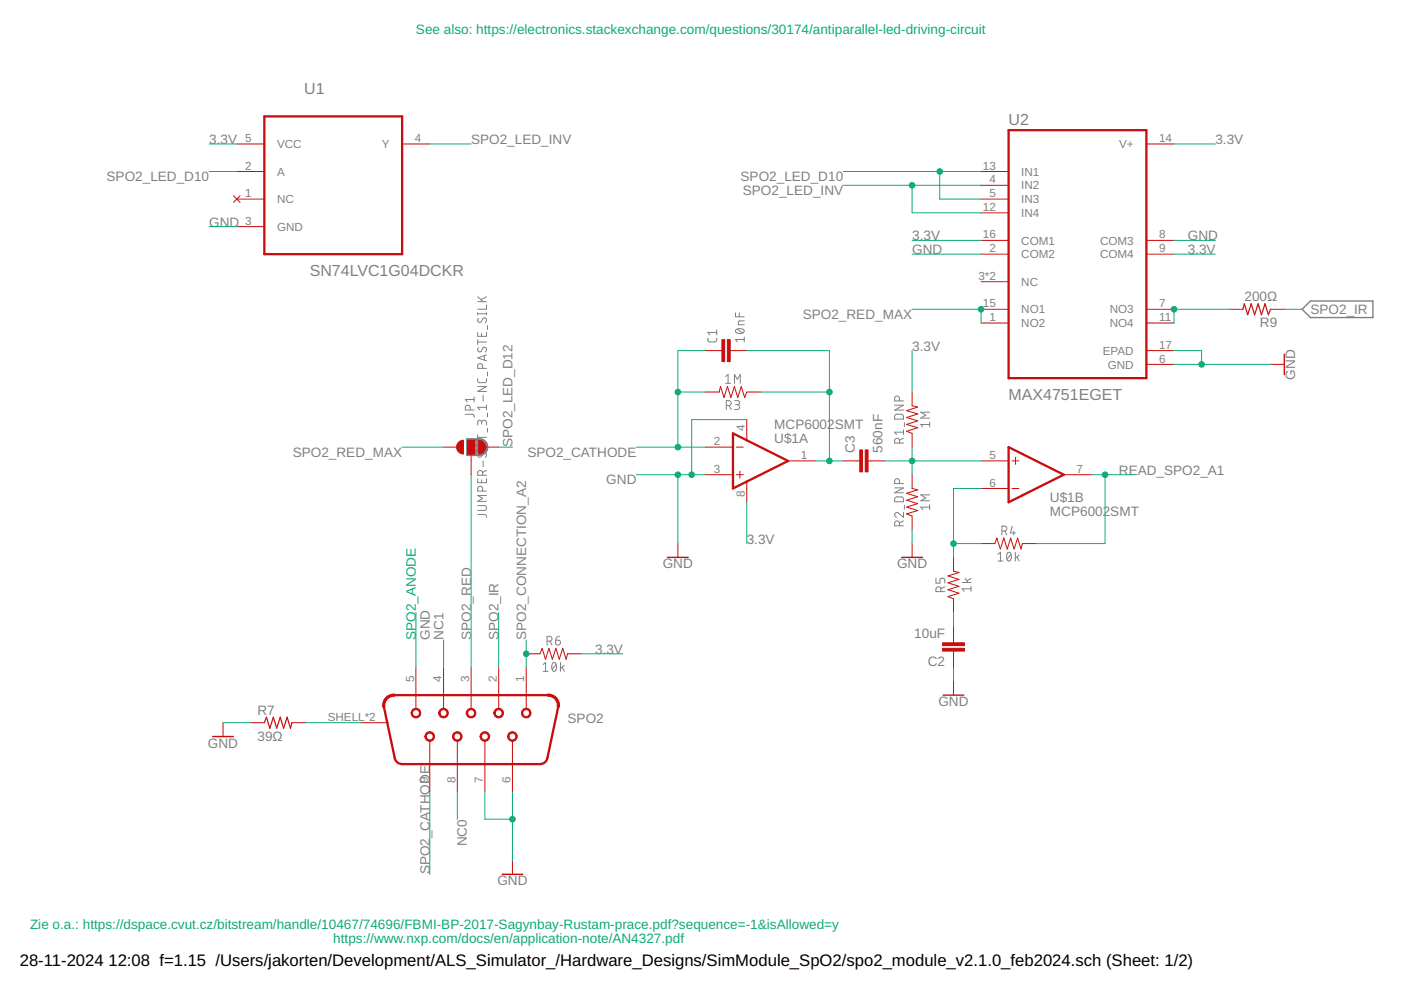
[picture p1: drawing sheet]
<svg xmlns="http://www.w3.org/2000/svg" width="297mm" height="210mm" viewBox="0 0 297 210" stroke-linecap="round" stroke-linejoin="round" font-family="sans-serif">
<g fill="none" stroke="#808080" stroke-width=".21">
<path d="M101.3 70.5v.8h1.8v-.8M101.3 66.3v.4M101.3 72v1M101.3 72.5h1.8M101.3 66.5h1.8M101.3 64h1.8M101.3 62.9l1.1 1.1M101.4 73.7a.47 .47 0 0 0 0 .7 .47 .47 0 0 0 .7 0l.3-.6a.48 .48 0 0 1 .7 0 .48 .48 0 0 1-.1 .7l-.1 .2M101.4 67.5a.47 .47 0 0 0 0 .7 .47 .47 0 0 0 .7 0l.3-.6a.47 .47 0 0 1 .7-.1 .47 .47 0 0 1-.1 .7l-.1 .2M102.1 70.7v.6M102.3 78.1v-.5a.52 .52 0 0 0-.5-.5 .52 .52 0 0 0-.5 .5v.5h1.8M102.7 75.4v.9"/>
<path d="M103.1 64.7v.9h-1.8M103.1 66.3v.4M103.1 75.2l-1.8 .7 1.8 .6M103.1 62.9l-1.1 .6M103.4 69v.9M103.4 78.9v.8M150.1 71.7v.5l.4 .3h1.2l.2-.3 .1-.5M152 70v1M152 70.5h-1.9l.4 .5M153.8 79.8l.6-.4v1.9M155.9 66.3v.9h1.9M156 69.9a1.17 1.17 0 0 1 1.8 .3 1.11 1.11 0 0 1-1.9 0z"/>
<path d="M156.3 69.8l1.1 .8M156.8 66.3v.9M157.8 68l-1.1 .1-.2 .2v.6h1.3M157.8 72h-1.9l.4 .5M157.8 71.5v1M98.7 87.8l1.6 .1 .2 .2v.4M99.7 86.9v-.5a.52 .52 0 0 0-.5-.5 .52 .52 0 0 0-.5 .5v.5h1.8M100.5 84.2v1M100.5 84.7h-1.8l.4 .5M101.3 80.3v.6l.4 .2 1.3-.1 .1-.7M101.3 92.2v1M101.3 92.7h1.8"/>
<path d="M101.3 82h1.8l-1.8 1h1.8M101.4 96.1a.47 .47 0 0 0 0 .7 .47 .47 0 0 0 .7 0l.3-.6a.48 .48 0 0 1 .7-.1 .48 .48 0 0 1-.1 .7l-.1 .2M102.1 89.6a.52 .52 0 0 1 .5-.5 .52 .52 0 0 1 .5 .5v.5M102.1 89.9v-.4a.41 .41 0 0 0-.4-.4 .41 .41 0 0 0-.4 .4v.6M102.4 83.8v1.3M102.4 97.7v1.3M103.1 85.9v1M103.1 99.7l-.8 .5M103.1 94h-1.8l1 .6-1 .6h1.8M103.1 86.4h-1.8l.4 .5M103.4 87.6v.8M103.4 90.8v.8"/>
<path d="M153.8 81.3h1.1M154 86h.5a.53 .53 0 0 0 .5-.5 .53 .53 0 0 0-.5-.6h-.5v1.9M154.6 86l.4 .8M155.7 81.3v-1.9l.6 1 .7-1v1.9M155.8 84.9h.6a.42 .42 0 0 1 .4 .5 .42 .42 0 0 1-.4 .4h-.4M156.3 85.8a.52 .52 0 0 1 .5 .5 .52 .52 0 0 1-.5 .5h-.5M189.7 85.9h1.9l-1.9 1.1h1.9M189.8 88l.2-.2h1.2l.3 .4 .1 .7h-1.9zM190.7 93.9v-.5a.52 .52 0 0 0-.5-.5 .52 .52 0 0 0-.5 .5v.5h1.9M190.7 85v-.5a.52 .52 0 0 0-.5-.5 .52 .52 0 0 0-.5 .5v.5h1.9M191.6 92.9l-.9 .4M191.6 91.6h-1.9l.4 .6"/>
<path d="M191.6 91.1v1.1M191.7 89.6v.8M197.1 90h-1.9l.4 .5M197.1 89.5v1M197.1 87.4h-1.9l1.1 .6-1.1 .6h1.9M101.3 109.1h1.6l.2 .2v.4M101.3 107.2h1.3a.52 .52 0 0 1 .6 .5 .52 .52 0 0 1-.6 .5h-1.3M101.3 101.5v.8h1.8v-.8M102.1 101.7v.6M102.3 104.1v-.5a.52 .52 0 0 0-.5-.5 .52 .52 0 0 0-.5 .5v.5h1.8M102.3 100.8v-.5a.52 .52 0 0 0-.5-.6 .52 .52 0 0 0-.5 .6v.5h1.8M103.1 105.1h-1.8l1 .6-1 .6h1.8"/>
<path d="M189.7 103.4h1.9l-1.9 1.1h1.9M189.9 105.5h1.4l.2 .2 .1 .7h-1.9v-.7zM190.7 111.5v-.5a.52 .52 0 0 0-.5-.6 .52 .52 0 0 0-.5 .6v.5h1.9M190.7 102.5v-.5a.52 .52 0 0 0-.5-.5 .52 .52 0 0 0-.5 .5v.5h1.9M191.6 108.6v1.1l-1.1-.9a.51 .51 0 0 0-.8 .2 .51 .51 0 0 0 .4 .7M191.6 110.4l-.9 .4M191.7 107.1v.9M197.1 107v1.1M197.1 107.5h-1.9l.4 .6M197.1 104.9h-1.9l1.1 .7-1.1 .6h1.9M211.6 117.5l.5-.4v1.9M211.6 119h1"/>
<path d="M212.4 112.6h.6a.52 .52 0 0 0 .5-.5 .52 .52 0 0 0-.5-.6h-.6v1.9M213.1 112.6l.4 .8M213.6 117.2l.3-.1a1.08 1.08 0 0 1 0 1.9 1.19 1.19 0 0 1-.3-1.8zM214.3 117.5l-.8 1.1M214.6 111.5l-.4 1.5h1.1M214.9 112.6v.8M215.3 117.1v1.9M215.6 118.1l.5 .9M216.1 117.7l-.8 .6M116 136h.5a.52 .52 0 0 0 .5-.6 .52 .52 0 0 0-.5-.5h-.5v1.9M116.6 136l.4 .8M117.8 135.7h.6a.52 .52 0 0 1 .4 .6 .52 .52 0 0 1-.5 .5 .52 .52 0 0 1-.5-.5z"/>
<path d="M118.6 134.9a.8 .8 0 0 0-.8 .8M198.4 122.6v1h.9v-.6a.53 .53 0 0 1 .5-.4 .53 .53 0 0 1 .5 .4v.6M199.5 125.4v-.5a.52 .52 0 0 0-.5-.5 .52 .52 0 0 0-.6 .5v.5h1.9M200.3 124.4l-.8 .4M204 123.5h1.9M204.6 122.7l.7 .8M205.9 124.8h-1.9l.4 .6M205.9 124.3v1.1M205.9 122.7l-.9 .4M115.2 140.9l.5-.4v1.8M115.2 142.3h1M117.2 140.6l.3-.1a1.1 1.1 0 0 1 0 1.8 1.21 1.21 0 0 1-.3-1.7z"/>
<path d="M117.9 140.9l-.8 1M118.8 140.5v1.8M119.2 141.5l.5 .8M119.7 141.1l-.9 .6"/>
</g>
<g fill="none" stroke="#808080" stroke-width=".3">
<path d="M276.1 65.6l1.7-1.8h13.3v3.5h-13.3zM99 96.3h3.6M99 96h3.9M99 95.8h4.1M99 95.5h4.2M99 95.2h4.3M99 95h4.4M99 94.7h4.4M99 94.5h4.4M99 94.2h4.3M99 93.9h4.2M99 93.7h4"/>
<path d="M99 93.4h3.7M99 93.2h3.2M102.2 93.2l-3.2-.2v3.5h2.7M102.2 93.2l.8 .5M103 93.7l.1 .2M103.1 93.9l.2 .3M103.3 94.2a1.74 1.74 0 0 1-1.7 2.3"/>
</g>
<path d="M56 24.7h29.3v29.2h-29.3zM213.8 27.6h29.3v52.6h-29.3zM155.4 91.9l11.7 5.8-11.7 5.9zM213.8 94.8l11.7 5.8-11.7 5.9zM81.4 149.8l2.4 11.2 .6 .7 .9 .3h29.2l.6-.1 .7-.6 .3-.6 2.3-10.9M83.4 147.4h32.9" fill="none" stroke="#c90d0c" stroke-width=".49"/>
<g fill="none" stroke="#c90d0c" stroke-width=".21">
<path d="M50.2 36.4h5.8M50.2 30.5h5.8M85.3 30.5h5.8M208 36.4h5.8M208 39.3h5.8M243.1 30.5h5.8M49.5 41.5l1.4 1.4M50.2 42.2h5.8M50.2 48h5.8M50.9 41.5l-1.4 1.4M208 42.2h5.8M208 45.1h5.8"/>
<path d="M208 51h5.8M208 53.9h5.8M208 59.7h5.8M243.1 51h5.8M243.1 53.9h5.8M149.6 74.3h3.5M154.8 74.3h3.5M208 65.6h5.8M208 68.5h5.8M243.1 74.3h5.8M243.1 65.6h5.8M243.1 77.3h5.8"/>
<path d="M243.1 68.5h5.8M260.6 65.6h2.9M269.4 65.6h2.9M269.4 77.3h2.9M94 94.8h3M99.1 93.3h1.5v3h-1.5zM99.9 96.3v4.3M102.8 94.8h2.9M149.6 94.8h5.8M149.6 83.1h2.9l.3-1.2 .7 2.4 .7-2.4 .8 2.4 .7-2.4 .7 2.4 .8-2.4 .7 2.4 .4-1.2h2.9M156.1 94.8h1.5M156.9 99.9v1.5"/>
<path d="M158.3 89v4.3M167.1 97.7h5.8M178.8 97.7h3.5M184 97.7h3.5M193.4 83.1v2.9l1.2 .3-2.4 .8 2.4 .7-2.4 .7 2.4 .7-2.4 .8 2.4 .7-2.4 .7 1.2 .5v2.9M208 97.7h5.8M214.6 97.7h1.4M215.3 97v1.4M143.7 115.3v2.9M149.6 100.6h5.8M156.1 100.6h1.5M158.3 102.1v4.4"/>
<path d="M193.4 100.6v3l1.2 .3-2.4 .7 2.4 .7-2.4 .7 2.4 .8-2.4 .7 2.4 .7-2.4 .8 1.2 .4v2.9M193.4 115.3v2.9M202.2 118.2v2.9l1.1 .3-2.3 .7 2.3 .8-2.3 .7 2.3 .7-2.3 .7 2.3 .8-2.3 .7 1.2 .4v3M208 103.6h5.8M208 115.3h2.9l.5-1.2 .7 2.3 .7-2.3 .8 2.3 .7-2.3 .7 2.3 .8-2.3 .7 2.3 .3-1.1h2.9M214.6 103.6h1.4M225.5 100.6h5.9M111.6 138.6h2.9l.4-1.1 .8 2.3 .7-2.3 .7 2.3 .8-2.3 .7 2.3 .7-2.3 .7 2.3 .3-1.2h3M202.2 132.8v3.5M202.2 138v3.5M47.3 153.2v3M53.1 153.2h2.9"/>
<path d="M61.9 153.2h2.9M76.5 153.2h5.8M88.2 141.5v8.8M91.1 157v10.9M94 141.5v8.8M97 157v10.9M99.9 141.5v8.8M102.8 157v10.9M105.7 141.5v8.8M108.6 157v10.9M111.6 141.5v8.8M202.2 144.5v2.9"/>
<path d="M108.6 182.5v2.9"/>
</g>
<g fill="#c90d0c" stroke="#c90d0c" stroke-width=".21">
<path d="M116.1 147.2a2.41 2.41 0 0 1 2.5 2.7h-.5a1.91 1.91 0 0 0-2-2.3z" fill-rule="evenodd"/>
<path d="M81.9 147.8l.7-.5 .8-.1h.3l-.1 .4a1.89 1.89 0 0 0-2 2.3h-.4l-.1-.6 .3-.8z" fill-rule="evenodd"/>
<path d="M110.9 150.4a1.02 1.02 0 0 1 1.6 .3 1.02 1.02 0 0 1-.7 1.5 1.02 1.02 0 0 1-1.2-1h.2a.73 .73 0 0 1 1-.7 .73 .73 0 0 1 .3 1.2 .73 .73 0 0 1-1.2-.3l-.1-.2h-.2z" fill-rule="evenodd"/>
<path d="M105.1 150.4a1.02 1.02 0 0 1 1.5 .4 1.02 1.02 0 0 1-.7 1.4 1.02 1.02 0 0 1-1.2-1h.3a.73 .73 0 0 1 1-.7 .73 .73 0 0 1 .2 1.2 .73 .73 0 0 1-1.2-.3v-.2h-.3z" fill-rule="evenodd"/>
<path d="M99.3 150.4a1.02 1.02 0 0 1 1.5 .4 1.02 1.02 0 0 1-.7 1.4 1.02 1.02 0 0 1-1.3-1h.3a.73 .73 0 0 1 1-.7 .73 .73 0 0 1 .3 1.2 .73 .73 0 0 1-1.2-.3l-.1-.2h-.3z" fill-rule="evenodd"/>
<path d="M93.4 150.4a1.03 1.03 0 0 1 1.6 .3 1.03 1.03 0 0 1-.7 1.5 1.03 1.03 0 0 1-1.3-1h.3a.73 .73 0 0 1 1-.7 .73 .73 0 0 1 .2 1.2 .73 .73 0 0 1-1.2-.3v-.2h-.3z" fill-rule="evenodd"/>
<path d="M87.5 150.4a1.03 1.03 0 0 1 1.6 .3 1.03 1.03 0 0 1-.7 1.5 1.03 1.03 0 0 1-1.2-1h.3a.74 .74 0 0 1 1-.6 .74 .74 0 0 1 .2 1.2 .74 .74 0 0 1-1.2-.4v-.2h-.3z" fill-rule="evenodd"/>
<path d="M107.8 155.6a1.02 1.02 0 0 1 1.7-.1 1.02 1.02 0 0 1-.5 1.6 1.02 1.02 0 0 1-1.4-.9h.3a.73 .73 0 0 1 1-.8 .73 .73 0 0 1 .3 1.3 .73 .73 0 0 1-1.3-.3v-.2h-.3z" fill-rule="evenodd"/>
<path d="M102 155.6a1.03 1.03 0 0 1 1.6 0 1.03 1.03 0 0 1-.5 1.6 1.03 1.03 0 0 1-1.3-1h.3a.73 .73 0 0 1 1-.8 .73 .73 0 0 1 .2 1.3 .73 .73 0 0 1-1.2-.3v-.2h-.3z" fill-rule="evenodd"/>
<path d="M96.3 155.4a1.02 1.02 0 0 1 1.6 .3 1.02 1.02 0 0 1-.7 1.5 1.02 1.02 0 0 1-1.3-1h.3a.73 .73 0 0 1 1-.8 .73 .73 0 0 1 .3 1.3 .73 .73 0 0 1-1.2-.3l-.1-.2h-.3z" fill-rule="evenodd"/>
<path d="M90.5 155.4a1.02 1.02 0 0 1 1.5 .3 1.02 1.02 0 0 1-.7 1.5 1.02 1.02 0 0 1-1.2-1h.3a.73 .73 0 0 1 1-.8 .73 .73 0 0 1 .2 1.3 .73 .73 0 0 1-1.2-.3v-.2h-.3z" fill-rule="evenodd"/>
<path d="M101.5 93.3a1.46 1.46 0 0 1 1.5 1.5 1.46 1.46 0 0 1-1.5 1.5z" fill-rule="evenodd"/>
<path d="M97.2 93.8l.6-.4 .5-.1v3a1.46 1.46 0 0 1-1.4-.9 1.46 1.46 0 0 1 .3-1.6z" fill-rule="evenodd"/>
</g>
<path d="M272.3 75.1v4.4M141.5 118.2h4.4M191.2 118.2h4.4M45.1 156.2h4.4M200 147.4h4.3M106.4 185.4h4.4" fill="none" stroke="#c90d0c" stroke-width=".3"/>
<g fill="#c90d0c" stroke="#c90d0c" stroke-width=".21">
<path d="M154.2 72h.6v4.7h-.6z"/>
<path d="M153.1 72h.5v4.7h-.5z"/>
<path d="M183.5 95.4h.5v4.7h-.5z"/>
<path d="M182.3 95.4h.6v4.7h-.6z"/>
<path d="M199.8 136.3h4.7v.6h-4.7z"/>
<path d="M199.8 137.5h4.7v.5h-4.7z"/>
<path d="M99.1 93.3h1.5v3h-1.5z"/>
</g>
<path d="M263.5 65.6l.3-1.2 .7 2.3 .8-2.3 .7 2.3 .7-2.3 .8 2.3 .7-2.3 .7 2.3 .5-1.1M56 153.2l.5-1.1 .7 2.3 .8-2.3 .7 2.3 .7-2.3 .7 2.3 .8-2.3 .7 2.3 .3-1.2" fill="none" stroke="#c90d0c" stroke-width=".25"/>
<g fill="none" stroke="#0dab76" stroke-width=".21">
<path d="M44.4 30.5h5.8M44.4 36.4h5.8M91.1 30.5h8.8M178.8 36.4h29.2M178.8 39.3h29.2M193.4 39.3v5.8h14.6M199.2 36.4v5.8h8.8M248.9 30.5h8.8M44.4 48h5.8M193.4 51h14.6M193.4 53.9h14.6M248.9 51h8.8"/>
<path d="M248.9 53.9h8.8M149.6 74.3h-5.9v20.5M158.3 74.3h17.6v23.4M193.4 74.3v8.8M193.4 65.6h14.6v2.9M248.9 77.3h20.5M248.9 74.3h5.9v3M260.6 65.6h-11.7v2.9M272.3 65.6h3.8M85.3 94.8h8.7M105.7 94.8h2.9M134.9 94.8h14.7"/>
<path d="M143.7 83.1h5.9M158.3 89h-11.7v11.6M161.2 83.1h14.7M172.9 97.7h5.9M187.5 97.7h20.5M193.4 94.8v5.8M99.9 100.6v40.9M134.9 100.6h14.7M143.7 100.6v14.7M158.3 106.5v8.8M193.4 112.3v3M202.2 115.3h5.8"/>
<path d="M208 103.6h-5.8v14.6M231.4 100.6h8.7M234.3 100.6v14.7h-14.6M88.2 129.9v11.6M94 135.7v5.8M105.7 129.9v11.6M111.6 135.7v5.8M123.3 138.6h8.7M202.2 129.9v2.9M47.3 153.2h5.8M64.8 153.2h11.7M202.2 141.5v3"/>
<path d="M91.1 167.9v17.5M97 167.9v5.8M102.8 167.9v5.8h5.8M108.6 167.9v14.6"/>
</g>
<g fill="#0dab76" stroke="#0dab76" stroke-width=".21">
<circle cx="108.6" cy="173.7" r=".59"/>
<circle cx="143.7" cy="100.6" r=".59"/>
<circle cx="146.6" cy="100.6" r=".59"/>
<circle cx="254.8" cy="77.3" r=".59"/>
<circle cx="111.6" cy="138.6" r=".59"/>
<circle cx="143.7" cy="94.8" r=".59"/>
<circle cx="143.7" cy="83.1" r=".59"/>
<circle cx="193.4" cy="97.7" r=".59"/>
<circle cx="175.9" cy="97.7" r=".59"/>
<circle cx="175.9" cy="83.1" r=".59"/>
<circle cx="202.2" cy="115.3" r=".59"/>
<circle cx="234.3" cy="100.6" r=".59"/>
<circle cx="199.2" cy="36.4" r=".59"/>
<circle cx="193.4" cy="39.3" r=".59"/>
<circle cx="248.9" cy="65.6" r=".59"/>
<circle cx="208" cy="65.6" r=".59"/>
</g>
<g font-size="3.5">
<text x="4.2" y="204.7">28-11-2024</text>
<text x="23" y="204.7">12:08 f=1.15 /Users/jakorten/Development/ALS_Simulator_/Hardware_Designs/SimModule_SpO2/spo2_module_v2.1.0_feb2024.sch (Sheet: 1/2)</text>
</g>
<g font-size="3.4" fill="#808080">
<text x="64.5" y="20">U1</text>
<text x="213.8" y="26.4">U2</text>
<text x="65.7" y="58.4">SN74LVC1G04DCKR</text>
<text x="213.8" y="84.8">MAX4751EGET</text>
</g>
<g font-size="2.9" fill="#0dab76">
<text x="88.2" y="7.1">See also: https://electronics.stackexchange.com/questions/30174/antiparallel-led-driving-circuit</text>
<text x="88.2" y="135.7" transform="rotate(-90 88.2 135.7)">SPO2_ANODE</text>
<text x="6.4" y="197.1">Zie o.a.: https://dspace.cvut.cz/bitstream/handle/10467/74696/FBMI-BP-2017-Sagynbay-Rustam-prace.pdf?sequence=-1&amp;isAllowed=y</text>
<text x="70.7" y="200">https://www.nxp.com/docs/en/application-note/AN4327.pdf</text>
</g>
<g font-size="2.9" fill="#808080">
<text x="44.4" y="30.5">3.3V</text>
<text x="99.9" y="30.5">SPO2_LED_INV</text>
<text x="257.7" y="30.5">3.3V</text>
<text x="22.6" y="38.4">SPO2_LED_D10</text>
<text x="157" y="38.4">SPO2_LED_D10</text>
<text x="157.5" y="41.3">SPO2_LED_INV</text>
<text x="44.4" y="48">GND</text>
<text x="193.4" y="53.9">GND</text>
<text x="193.4" y="51">3.3V</text>
<text x="251.8" y="51">GND</text>
<text x="251.8" y="53.9">3.3V</text>
<text x="263.9" y="63.8">200Ω</text>
<text x="170.2" y="67.6">SPO2_RED_MAX</text>
<text x="267.1" y="69.4">R9</text>
<text x="277.8" y="66.6">SPO2_IR</text>
<text x="193.4" y="74.3">3.3V</text>
<text x="274.6" y="80.5" transform="rotate(-90 274.6 80.5)">GND</text>
<text x="108.6" y="94.8" transform="rotate(-90 108.6 94.8)">SPO2_LED_D12</text>
<text x="164.2" y="91">MCP6002SMT</text>
<text x="164.2" y="93.9">U$1A</text>
<text x="181.3" y="96" transform="rotate(-90 181.3 96)">C3</text>
<text x="187.1" y="96" transform="rotate(-90 187.1 96)">560nF</text>
<text x="62.1" y="96.9">SPO2_RED_MAX</text>
<text x="111.8" y="96.9">SPO2_CATHODE</text>
<text x="237.2" y="100.6">READ_SPO2_A1</text>
<text x="128.6" y="102.7">GND</text>
<text x="222.6" y="106.5">U$1B</text>
<text x="222.6" y="109.4">MCP6002SMT</text>
<text x="158.3" y="115.3">3.3V</text>
<text x="140.5" y="120.5">GND</text>
<text x="190.2" y="120.5">GND</text>
<text x="91.1" y="135.7" transform="rotate(-90 91.1 135.7)">GND</text>
<text x="94" y="135.7" transform="rotate(-90 94 135.7)">NC1</text>
<text x="99.9" y="135.7" transform="rotate(-90 99.9 135.7)">SPO2_RED</text>
<text x="105.7" y="135.7" transform="rotate(-90 105.7 135.7)">SPO2_IR</text>
<text x="111.6" y="135.7" transform="rotate(-90 111.6 135.7)">SPO2_CONNECTION_A2</text>
<text x="193.8" y="135.3">10uF</text>
<text x="126.2" y="138.6">3.3V</text>
<text x="196.7" y="141.1">C2</text>
<text x="199" y="149.7">GND</text>
<text x="54.6" y="151.5">R7</text>
<text x="120.3" y="153.2">SPO2</text>
<text x="44.1" y="158.5">GND</text>
<text x="54.6" y="157">39Ω</text>
<text x="99" y="179.4" transform="rotate(-90 99 179.4)">NC0</text>
<text x="91.1" y="185.4" transform="rotate(-90 91.1 185.4)">SPO2_CATHODE</text>
<text x="105.4" y="187.7">GND</text>
</g>
<g font-size="2.5" fill="#808080">
<text x="52" y="30.1">5</text>
<text x="52" y="36">2</text>
<text x="58.7" y="31.4">VCC</text>
<text x="80.9" y="31.4">Y</text>
<text x="88" y="30.1">4</text>
<text x="208.4" y="36">13</text>
<text x="237.3" y="31.4">V+</text>
<text x="245.8" y="30.1">14</text>
<text x="52" y="41.8">1</text>
<text x="58.7" y="37.2">A</text>
<text x="209.8" y="38.9">4</text>
<text x="209.8" y="41.8">5</text>
<text x="216.5" y="37.2">IN1</text>
<text x="216.5" y="40.2">IN2</text>
<text x="52" y="47.6">3</text>
<text x="58.7" y="43.1">NC</text>
<text x="208.4" y="44.7">12</text>
<text x="216.5" y="43.1">IN3</text>
<text x="216.5" y="46">IN4</text>
<text x="58.7" y="48.9">GND</text>
<text x="208.4" y="50.6">16</text>
<text x="209.8" y="53.5">2</text>
<text x="216.5" y="51.8">COM1</text>
<text x="233.2" y="51.9">COM3</text>
<text x="245.8" y="50.6">8</text>
<text x="245.8" y="53.5">9</text>
<text x="207.4" y="59.3">3*2</text>
<text x="216.5" y="54.8">COM2</text>
<text x="233.2" y="54.8">COM4</text>
<text x="208.4" y="65.2">15</text>
<text x="216.5" y="60.6">NC</text>
<text x="245.8" y="65.2">7</text>
<text x="209.8" y="68.1">1</text>
<text x="216.5" y="66.5">NO1</text>
<text x="216.5" y="69.4">NO2</text>
<text x="235.3" y="66.5">NO3</text>
<text x="235.3" y="69.4">NO4</text>
<text x="245.8" y="68.1">11</text>
<text x="233.8" y="75.2">EPAD</text>
<text x="245.8" y="73.9">17</text>
<text x="245.8" y="76.9">6</text>
<text x="234.9" y="78.1">GND</text>
<text x="151.3" y="94.4">2</text>
<text x="157.9" y="91.5" transform="rotate(-90 157.9 91.5)">4</text>
<text x="151.3" y="100.2">3</text>
<text x="169.8" y="97.3">1</text>
<text x="209.8" y="97.3">5</text>
<text x="228.2" y="100.2">7</text>
<text x="157.9" y="105.3" transform="rotate(-90 157.9 105.3)">8</text>
<text x="209.8" y="103.2">6</text>
<text x="87.8" y="144.7" transform="rotate(-90 87.8 144.7)">5</text>
<text x="93.6" y="144.7" transform="rotate(-90 93.6 144.7)">4</text>
<text x="99.5" y="144.7" transform="rotate(-90 99.5 144.7)">3</text>
<text x="105.3" y="144.7" transform="rotate(-90 105.3 144.7)">2</text>
<text x="111.2" y="144.7" transform="rotate(-90 111.2 144.7)">1</text>
<text x="69.5" y="152.8">SHELL*2</text>
<text x="90.7" y="166.1" transform="rotate(-90 90.7 166.1)">9</text>
<text x="96.5" y="166.1" transform="rotate(-90 96.5 166.1)">8</text>
<text x="102.4" y="166.1" transform="rotate(-90 102.4 166.1)">7</text>
<text x="108.2" y="166.1" transform="rotate(-90 108.2 166.1)">6</text>
</g>
</svg>
